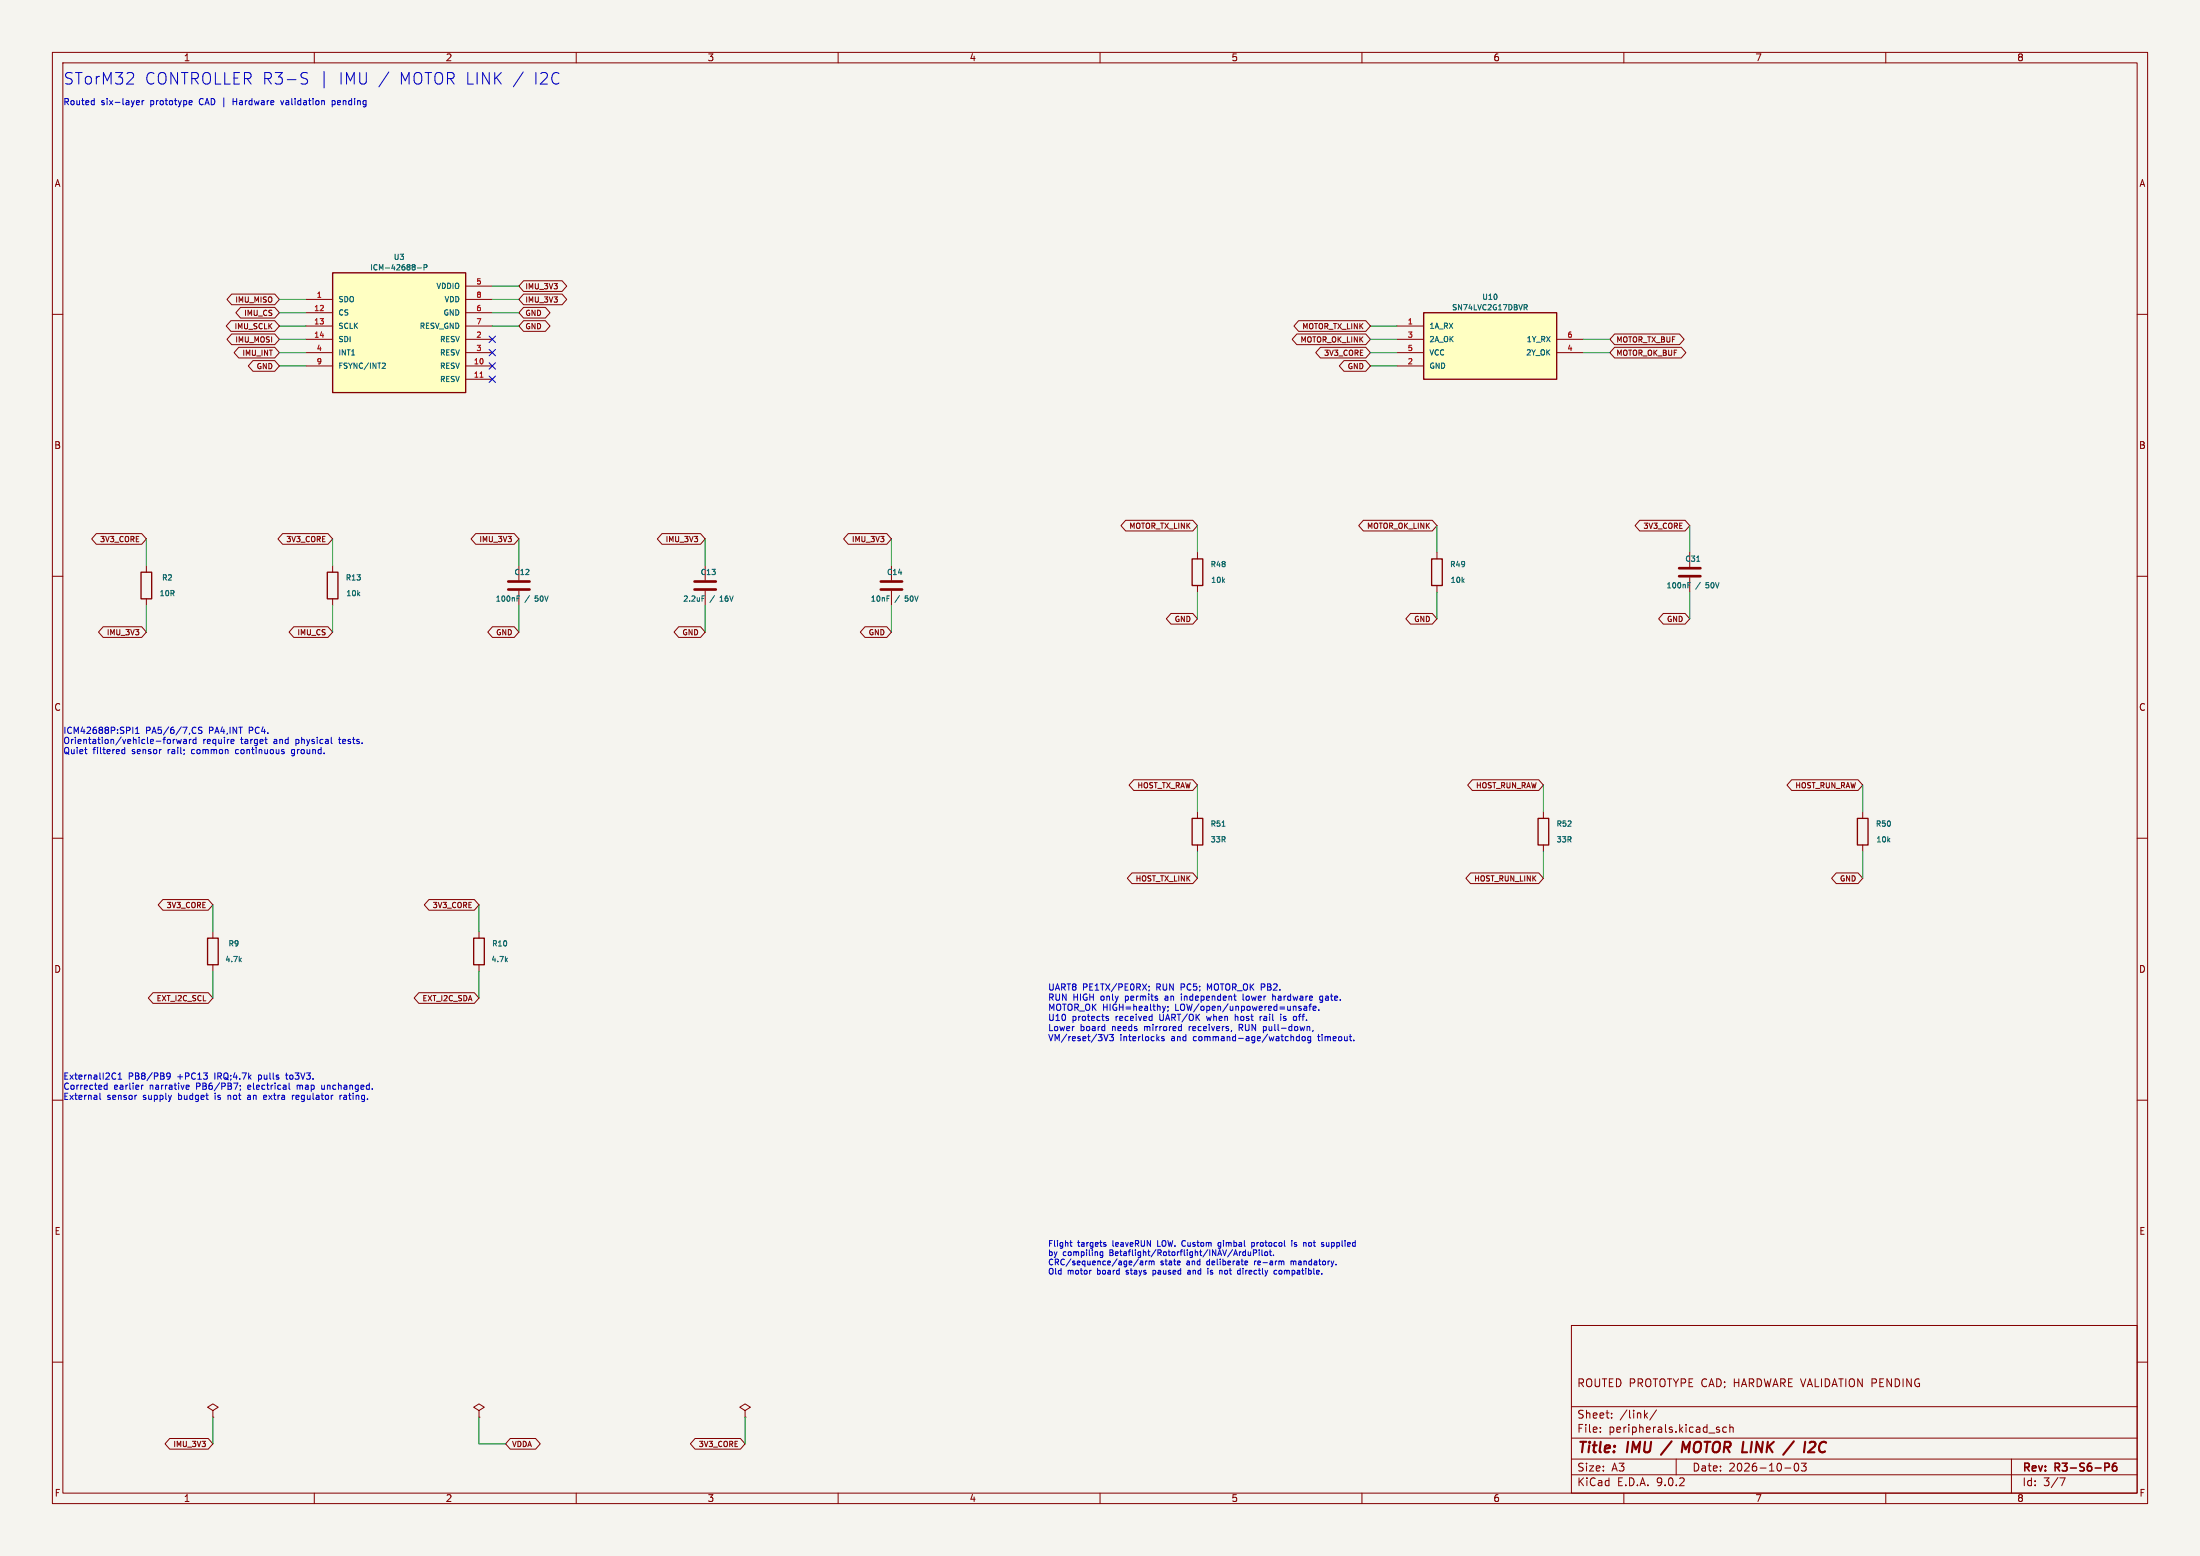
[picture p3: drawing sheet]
<svg xmlns="http://www.w3.org/2000/svg" width="420mm" height="297mm" viewBox="0 0 420 297" stroke-linecap="round" stroke-linejoin="round" font-family="sans-serif">
<path d="M0 0h420v297h-420z" fill="#f5f4ef" stroke="#f5f4ef" stroke-width=".19"/>
<g fill="none" stroke="#840000" stroke-width=".19">
<path d="M10 10h400v277h-400zM12 12h396v273h-396zM60 10v2M110 10v2M160 10v2M210 10v2M260 10v2M310 10v2M360 10v2M10 60h2M408 60h2M10 110h2"/>
<path d="M27.9 108v1.2M27.9 114.3v1.3M63.5 108v1.2M63.5 114.3v1.3M99.1 108v2.7M99.1 112.8v2.8M134.6 108v2.7M134.6 112.8v2.8M170.2 108v2.7M170.2 112.8v2.8M408 110h2M10 160h2"/>
<path d="M355.6 154.9v1.3M408 160h2M40.6 177.8v1.3M355.6 161.3v1.3M40.6 184.2v1.2M10 210h2M408 210h2M300 253h108v32h-108zM10 260h2M40.6 269.2l1.1-.6-1.1-.6-1 .6 1 .6v1.3M40.6 270.5h.1M300 278.5h108"/>
<path d="M300 274.5h108M300 268.5h108M305.5 273.2v.2M305.5 272.5v.1M307.7 270.5v.2M307.7 269.8v.1M314.1 270.1l.4 .6M314.5 269.7l-.6 .6M316.2 269.1l-1.3 1.9M320 278.5v3M327.7 272.8l.5 .2 .1 .1-.1 .2-.4 .1M327.7 272.5h.5"/>
<path d="M329.6 272.5l-.4-.1-.3 .3 .1 .6h.6M330.2 272.5l.2-.1 .4 .1 .1 .9M330.2 271.9v1.5M342.7 279.4l.2-.1a.8 .8 0 0 1 .5 .7 .8 .8 0 0 1-.5 .8l-.2-.2-.2-.4zM343.9 279.3h.9l-.5 .6 .4 .1v.6l-.2 .2-.6-.2M384 278.5v6.5M408 260h2M60 285v2M110 285v2M160 285v2M210 285v2M260 285v2"/>
<path d="M300 281.5h108M310 285v2M340.7 280.2h1.2M360 285v2M393.2 282.1h1l-.6 1.5"/>
</g>
<path d="M401.8 279.3h.6l.3 .3-.2 .4-.7 .1M404 279.3a.59 .59 0 0 0-.7 .6v.6l.1 .2 .4 .1 .2-.2 .1-.5-.1-.2h-.5l-.2 .2" fill="none" stroke="#840000" stroke-width=".3"/>
<path d="M319.1 275.1l-2 2.6M322.6 275.2l-.8 1.4-.5-1.4-.3 2M346.3 275.2l.3 .4-.2 .5-1.3 1.1h1.3M347.8 275.3a1.11 1.11 0 0 0 0 1.9" fill="none" stroke="#840000" stroke-width=".4"/>
<path d="M97 111h4.1M97 112.5h4.1M132.6 111h4.1M132.6 112.5h4.1M168.1 111h4.1M168.1 112.5h4.1" fill="none" stroke="#840000" stroke-width=".51"/>
<path d="M98.7 114.2h.3M98.7 113.7h.5M134 113.7h.5M169.3 113.7h.5M45.8 183.2l.3 .4M46.1 182.9l-.4 .4" fill="none" stroke="#006464" stroke-width=".19"/>
<path d="M26.9 109.2h2.1v5.1h-2.1zM62.5 109.2h2v5.1h-2zM354.6 156.2h2v5.1h-2zM39.6 179.1h2.1v5.1h-2.1z" fill="none" stroke="#840000" stroke-width=".25"/>
<path d="M63.5 52.1h25.4v22.8h-25.4z" fill="#ffffc2"/>
<path d="M63.5 52.1h25.4v22.8h-25.4zM273.3 106.7h2v5.1h-2zM227.6 156.2h2v5.1h-2zM293.6 156.2h2.1v5.1h-2.1zM90.4 179.1h2.1v5.1h-2.1z" fill="none" stroke="#840000" stroke-width=".25"/>
<g fill="none" stroke="#840000" stroke-width=".19">
<path d="M58.4 57.2h5.1M58.4 59.7h5.1M88.9 57.2h5.1M88.9 59.7h5.1M88.9 54.6h5.1M58.4 62.2h5.1M58.4 64.8h5.1M58.4 67.3h5.1M58.4 69.9h5.1M88.9 62.2h5.1M88.9 64.8h5.1M88.9 67.3h5.1"/>
<path d="M88.9 69.9h5.1M88.9 72.4h5.1M274.3 105.4v1.3M274.3 111.8v1.2M322.6 105.4v2.8M322.6 110.2v2.8M228.6 154.9v1.3M294.6 154.9v1.3M91.4 177.8v1.3M228.6 161.3v1.3M294.6 161.3v1.3M91.4 184.2v1.2"/>
<path d="M91.4 269.2l1.1-.6-1.1-.6-1 .6 1 .6v1.3M91.4 270.5h.1M142.2 269.2l1.1-.6-1.1-.6-1 .6 1 .6v1.3M142.2 270.5h.1"/>
</g>
<path d="M79.7 51.1h.8M80.9 51h.5l.1-.4-.6-.1v1M73.1 69.3h.4l.1 .3-.7 .7h.7M322.2 111.7h.4M322.2 111.2h.5M323.9 107.1h.6M233.3 157.7h.6M96.6 183.2l.3 .4M96.9 182.9l-.4 .4" fill="none" stroke="#006464" stroke-width=".19"/>
<path d="M91.6 72h.6" fill="none" stroke="#a90000" stroke-width=".19"/>
<path d="M320.5 108.5h4.1M320.5 110h4.1" fill="none" stroke="#840000" stroke-width=".51"/>
<path d="M271.8 59.7h25.4v12.7h-25.4z" fill="#ffffc2"/>
<path d="M271.8 59.7h25.4v12.7h-25.4zM227.6 106.7h2v5.1h-2z" fill="none" stroke="#840000" stroke-width=".25"/>
<g fill="none" stroke="#840000" stroke-width=".19">
<path d="M44.2 56.1h8.3l.8 1.1-.8 1h-8.3l-.9-1zM45.9 58.7h6.6l.8 1-.8 1h-6.6l-.9-1zM99.9 53.6h7.4l.9 1-.9 1h-7.4l-.8-1zM99.9 56.1h7.4l.9 1.1-.9 1h-7.4l-.8-1zM99.9 58.7h4.2l.9 1-.9 1h-4.2l-.8-1zM44.1 61.2h8.4l.8 1-.8 1h-8.4l-.9-1zM44.2 63.8h8.3l.8 1-.8 1h-8.3l-.9-1zM45.6 66.3h6.9l.8 1-.8 1h-6.9l-.9-1zM48.3 68.8h4.2l.8 1.1-.8 1h-4.2l-.9-1zM99.9 61.2h4.2l.9 1-.9 1h-4.2l-.8-1zM247.6 63.8h13.1l.9 1-.9 1h-13.1l-.9-1zM247.9 61.2h12.8l.9 1-.9 1h-12.8l-.9-1z"/>
<path d="M252.1 66.3h8.6l.9 1-.9 1h-8.6l-.9-1zM256.6 68.8h4.1l.9 1.1-.9 1h-4.1l-.9-1zM266.7 62.2h5.1M266.7 64.8h5.1M266.7 67.3h5.1M266.7 69.9h5.1M297.2 64.8h5.1M297.2 67.3h5.1M308.2 63.8h12.4l.9 1-.9 1h-12.4l-.9-1zM308.2 66.3h12.8l.8 1-.8 1h-12.8l-.9-1zM214.9 99.3h12.8l.9 1-.9 1h-12.8l-.9-1zM260.3 99.3h13.1l.9 1-.9 1h-13.1l-.9-1z"/>
<path d="M313 99.3h8.7l.9 1-.9 1h-8.7l-.9-1zM18.4 101.9h8.7l.8 1-.8 1h-8.7l-.9-1zM19.7 119.6h7.4l.8 1.1-.8 1h-7.4l-.9-1zM53.9 101.9h8.7l.9 1-.9 1h-8.7l-.8-1zM56.1 119.6h6.5l.9 1.1-.9 1h-6.5l-.9-1zM90.8 101.9h7.4l.9 1-.9 1h-7.4l-.9-1zM94 119.6h4.2l.9 1.1-.9 1h-4.2l-.9-1zM126.4 101.9h7.3l.9 1-.9 1h-7.3l-.9-1zM129.6 119.6h4.1l.9 1.1-.9 1h-4.1l-.9-1zM161.9 101.9h7.4l.9 1-.9 1h-7.4l-.9-1zM165.1 119.6h4.2l.9 1.1-.9 1h-4.2l-.9-1zM223.5 117.1h4.2l.9 1-.9 1h-4.2l-.8-1z"/>
<path d="M228.6 105.4v1.3M228.6 111.8v1.2M269.3 117.1h4.1l.9 1-.9 1h-4.1l-.9-1zM317.5 117.1h4.2l.9 1-.9 1h-4.2l-.9-1zM216.4 148.8h11.3l.9 1.1-.9 1h-11.3l-.9-1zM281.1 148.8h12.7l.8 1.1-.8 1h-12.7l-.9-1zM342 148.8h12.7l.9 1.1-.9 1h-12.7l-.9-1zM31.1 171.7h8.7l.8 1-.8 1h-8.7l-.9-1zM81.9 171.7h8.7l.8 1-.8 1h-8.7l-.9-1zM216.1 166.6h11.6l.9 1-.9 1.1h-11.6l-.9-1.1zM280.7 166.6h13.1l.8 1-.8 1.1h-13.1l-.9-1.1zM350.5 166.6h4.2l.9 1-.9 1.1h-4.2l-.8-1.1z"/>
<path d="M29.2 189.5h10.6l.8 1-.8 1h-10.6l-.9-1zM80 189.5h10.6l.8 1-.8 1h-10.6l-.9-1zM32.4 274.6h7.4l.8 1-.8 1h-7.4l-.9-1zM97.4 274.6h4.8l.9 1-.9 1h-4.8l-.9-1zM132.7 274.6h8.7l.8 1-.8 1h-8.7l-.9-1z"/>
</g>
<path d="M291 58.1h.4l.1 .2-.1 .3-.4 .1M291.2 58.7l.3 .5" fill="none" stroke="#006464" stroke-width=".19"/>
<g fill="none" stroke="#009600" stroke-width=".19">
<path d="M53.3 57.2h5.1M53.3 59.7h5.1M94 57.2h5.1M94 59.7h5.1M94 54.6h5.1M53.3 67.3h5.1M53.3 62.2h5.1M53.3 64.8h5.1M53.3 69.9h5.1M94 62.2h5.1M261.6 67.3h5.1M261.6 62.2h5.1"/>
<path d="M261.6 64.8h5.1M261.6 69.9h5.1M302.3 67.3h5M302.3 64.8h5M27.9 102.9v5.1M27.9 115.6v5.1M63.5 102.9v5.1M63.5 115.6v5.1M99.1 102.9v5.1M99.1 115.6v5.1M134.6 102.9v5.1M134.6 115.6v5.1"/>
<path d="M170.2 102.9v5.1M170.2 115.6v5.1M228.6 100.3v5.1M228.6 113v5.1M274.3 100.3v5.1M274.3 113v5.1M322.6 100.3v5.1M322.6 113v5.1M228.6 149.9v5M294.6 149.9v5M355.6 149.9v5M40.6 172.7v5.1"/>
<path d="M91.4 172.7v5.1M228.6 162.6v5M294.6 162.6v5M355.6 162.6v5M40.6 185.4v5.1M91.4 185.4v5.1M40.6 270.5v5.1M91.4 270.5v5.1h5.1M142.2 270.5v5.1"/>
</g>
<path d="M93.4 64.2l1.2 1.2M93.4 66.7l1.2 1.2M93.4 69.2l1.2 1.3M93.4 71.8l1.2 1.2M94.6 64.2l-1.2 1.2M94.6 66.7l-1.2 1.2M94.6 69.2l-1.2 1.3M94.6 71.8l-1.2 1.2" fill="none" stroke="#000084" stroke-width=".19"/>
<g fill="none" stroke="#0000c2" stroke-width=".19">
<path d="M17.9 19.2l.1 .1M18 18.8v1.2M18 19.9l-.1 .1M26.1 19.9h.5M26.1 19.3l.3-.1 .2 .3-.6 .1M27.1 19.2v.8M27.5 19.2l-.4 .2M36.3 19.2l.3 .1 .1 .2-.6 .1M36.6 19.9l-.3 .1M44.5 18.8v1.2M44.5 19.4h.7M53.6 19.2l.3 .8 .3-.8"/>
<path d="M57.7 14.8l.2 .1a.81 .81 0 0 1 .8 .5 .56 .56 0 0 1-.4 .6h-.5M57.7 14l.2-.2 .8 .2M61.9 13.6v3.2M63.4 19.3l.4-.1 .2 .2-.1 .5h-.5M63.4 19.2v1.2M74.2 13.7l-1.9 2.9M99.9 13.7l-1.9 2.9M25.4 138.8v1.2M25.9 140h.7M25.9 139.1l.3-.3v1.2M36.9 138.9h.5M37.4 139.9h-.5"/>
<path d="M38.6 138.9l-.5-.1-.2 .2 .1 .3 .5 .2v.4l-.2 .1-.4-.1M16.2 143.1h.4M16.5 143.9h.1M23.2 143.6l.3 .3 .3-.1M23.8 143.1h-.3l-.3 .2M23.8 142.7v1.2M32.4 141.2l.2 .2-.2 .5M33.1 141.1v.8M33.2 141.2l-.1 .2M33.7 141.1l.2 .8 .3-.5 .2 .5 .2-.8M35.5 141.2l.1 .7M35.6 141.4l-.6 .2 .2 .3h.4"/>
<path d="M36.2 141.1v.8M36.3 141.2l-.1 .2M36.6 143.2v.5M37.4 141.2l-.3-.1-.3 .3 .2 .5h.4M37.4 140.7v1.2M44.6 141.9h-.3M44.6 141.2l.1 .2-.6 .1M45.4 143.1h-.3l-.1 .2v.4l.4 .2M50.6 141.1h.4M50.9 141.9h.1M55.7 144.2h.4M56.1 143.1h-.3l-.2 .2 .1 .4 .4 .2"/>
<path d="M64.6 141.1h.5M64.8 140.7v1.1l.2 .1M210.7 197.5l.4 1.2 .4-1.2M211.1 194.2l.5 .4-.1 .2-.4-.1M211.8 197.5h.8l-.4 .4 .3 .1v.5l-.2 .2-.5-.2M218.1 187.8l.8 1.2M218.9 187.8l-.8 1.2M219.4 188.3v.1M219.4 188.9l-.1 .3M219.9 193.6v1.2M219.9 194.7l-.1 .1M221.9 192.1l.3 .8"/>
<path d="M222.2 192.9l-.3 .4M222.2 197.9h-.3l-.1 .1v.2l.4 .1v.3h-.4M222.4 190.5v.4M222.5 192.1l-.3 .8M223 192.1v.1M223 192.8l-.1 .2M225.4 195.9l.1 .1M225.5 190.1v.8M225.5 195.5v1.2M225.5 196.7h-.1M227 195.9v.8M227.1 196l-.1 .2"/>
<path d="M230.3 194l.3 .8M230.9 188.7l-.4-.9v1.2M235.8 193.6v1.2M235.9 190.9h.1M236.6 195.5v1.2M236.6 196.2h.4M237.3 189.7v1.1l.2 .1M240.6 194v.8M240.6 194.1v.1M241.3 195.9l.3 .1M241.6 196.7h-.3M243 189.7v1.2"/>
<path d="M243 190.2h.1M243.4 190.2l.1 .7M244.5 194v.8M245 194.7l.4 .1M245 194.2l.2 .2M247 198v.7M247.5 194.1v.5l-.2 .2M247.5 198v.5l.5 .1M248 197.5v1.2M248.1 192.5h.3v.2l-.4 .2M248.1 192.1h.3M248.6 198v.4l.2 .3 .3-.2v-.5"/>
<path d="M249 192.1h.4l.1 .8M249.5 192.3l-.6 .3 .2 .3 .4-.1M249.7 198v.5l.5 .1M249.9 192.1h.4M250 191.8v1.1M250.1 197.9h.1M250.2 197.9v.9l-.2 .3-.3-.1M250.7 192.5l.5-.2v-.2h-.4l-.1 .1v.6h.5M250.7 196.7l-.1 .2M251.5 197.9h.5M251.8 192.7v.2M252.5 190.2l-.3-.1-.3 .3 .1 .5h.5"/>
<path d="M252.5 190.1v1l-.2 .2h-.3M19.1 208.7v1l.1 .2M20.4 206.7v1.2M20.4 207.2l-.3-.1-.2 .3 .1 .5h.4M21.9 204.8l.2 .1M22.1 205.9l-.2 .1M22.6 206h.6M22.6 205.1l.3-.3v1.2M26 209.1h.1M27 207.1v.8M27.4 207.1l-.4 .3M32.5 205.3l-.2 .2h-.4l-.1-.2 .1-.4 .4-.1 .2 .2-.1 .7-.1 .2-.4 .1"/>
<path d="M35.7 207.1l.3 .1 .1 .2-.6 .1M36 207.9h-.3M41.1 209.1v.8M43.5 209.1v.8M43.6 209.1l-.1 .1M45.9 207.2v.1M45.9 207.9l-.1 .2M47.3 209.1h.5M47.4 207.2v.7M47.7 209.4h-.3l-.2 .2 .1 .2 .4 .1M47.9 207.4l-.6 .1M50.5 209.1h.3l.1 .2-.6 .2"/>
<path d="M50.8 209.8l-.3 .1M54.5 205.2h.5M54.7 204.8v1l.1 .2M55.2 206.7v1.1l.2 .1M55.8 209.1v.8M56.2 209.1l-.4 .2M56.7 207.1v.8M56.9 209.1l-.4 .1 .1 .6 .3 .1M57.1 209.3l-.6 .2M57.1 207.1l-.4 .1M61.4 207.1l.1 .8h.4M64.9 209.1v.8"/>
<path d="M65 209.2l-.1 .1M66 209.4h-.2l-.2 .2v.2l.4 .1M204.2 237.2h.5M204.4 236.8v.9l.3 .2M210 239.1l.1 .5h.4M210.5 238.9v.9l-.2 .2h-.2M210.8 237.2h.3M210.8 237.5l.3 .1 .1 .1-.4 .2M232.6 238.2h.3M232.9 237.2l-.4 .2 .1 .4 .3 .1M237.2 239.5l.2 .2 .4-.1M237.8 238.6v1.1"/>
<path d="M238.3 238.9v.7h.5M238.8 238.9v.8M239 237.2h.3l.2 .2-.1 .4h-.4M239 237.2v1.1M239.3 239.1h.4M239.7 238.6h-.4v1.1M240.4 238.9v.8M240.9 238.6v.9l.2 .2M241.4 239.1v.4l.2 .2 .4-.1v-.5M242.5 238.6v.9l.2 .2M243.1 239.6v.1M246.6 236.8v.1"/>
<path d="M246.6 237.2v.7M247.1 237.8h.4M247.5 237.2h-.3l-.1 .1v.2l.4 .1M250 237.2l-.2 .2v.3l.2 .2M253.2 237.2l.1 .6h.3M217.3 240.3l-.9 1.4M218.2 240.9v.5M218.2 241l-.6 .2 .2 .2h.4M218.7 240.7v.7M219.4 240.7v.7M219.8 240.9v.5M220.1 242.5v1.1"/>
<path d="M220.1 243.2h.3M220.3 240.9v.5M220.4 242.5h-.3M226.8 242.5h.4M227.1 242.8l-.4 .1 .1 .3h.3M231.1 243.2h.3M231.2 242.5l-.1 .1 .1 .2M233.2 242.5l.1 .1v.6M237.3 242.5v.7M237.8 240.7l.3 .1 .1 .2-.5 .1M238.1 241.4h-.3M239.5 240.7v.7"/>
<path d="M239.7 240.7l-.2 .2M243.7 242.5h-.3l-.2 .2 .1 .5h.4M244.6 242.5h-.2l-.2 .2 .1 .5h.3M244.9 240.7l.2 .2v.5M246.5 240.7v.7M246.9 240.8h-.4"/>
</g>
<g font-size="3.1" fill="#0000c2">
<text x="12" y="16.4">STorM32</text>
<text x="27.5" y="16.4">CONTROLLER R3-S</text>
<text x="64.6" y="16.4">IMU /</text>
<text x="76.1" y="16.4">MOTOR LINK</text>
<text x="101.8" y="16.4">I2C</text>
</g>
<g font-size="2.8" fill="#840000">
<text x="301" y="277.9">Title:</text>
<text x="310.6" y="277.9">IMU</text>
<text x="322.7" y="277.9">MOTOR LINK</text>
<text x="344" y="277.9">/</text>
<text x="348.5" y="277.9">I2C</text>
</g>
<g font-size="2.1" fill="#840000">
<text x="301" y="265">ROUTED PROTOTYPE CAD; HARDWARE VALIDATION PENDING</text>
<text x="301" y="273.7">File:</text>
<text x="301" y="271">Sheet:</text>
<text x="307.1" y="273.7">peripherals.kicad_sch</text>
<text x="309.2" y="271">/link/</text>
<text x="301" y="281.1">Size:</text>
<text x="307.6" y="281.1">A3</text>
<text x="323" y="281.1">Date:</text>
<text x="330" y="281.1">2026-10-03</text>
<text x="386" y="281.3">Rev:</text>
<text x="392.4" y="281.3">R3-S6-P6</text>
<text x="301" y="283.9">KiCad</text>
<text x="308.7" y="283.9">E.D.A.</text>
<text x="316.3" y="283.9">9.0.2</text>
<text x="386" y="283.9">Id:</text>
<text x="390.1" y="283.9">3/7</text>
</g>
<g font-size="1.8" fill="#840000">
<text x="35" y="11.9">1</text>
<text x="85" y="11.9">2</text>
<text x="135" y="11.9">3</text>
<text x="185" y="11.9">4</text>
<text x="235" y="11.9">5</text>
<text x="285" y="11.9">6</text>
<text x="335" y="11.9">7</text>
<text x="385" y="11.9">8</text>
<text x="10.3" y="35.9">A</text>
<text x="408.3" y="35.9">A</text>
<text x="10.3" y="85.9">B</text>
<text x="408.2" y="85.9">B</text>
<text x="10.3" y="135.9">C</text>
<text x="408.2" y="135.9">C</text>
<text x="10.3" y="185.9">D</text>
<text x="408.2" y="185.9">D</text>
<text x="10.3" y="235.9">E</text>
<text x="408.3" y="235.9">E</text>
<text x="10.3" y="285.9">F</text>
<text x="35" y="286.9">1</text>
<text x="85" y="286.9">2</text>
<text x="135" y="286.9">3</text>
<text x="185" y="286.9">4</text>
<text x="235" y="286.9">5</text>
<text x="285" y="286.9">6</text>
<text x="335" y="286.9">7</text>
<text x="385" y="286.9">8</text>
<text x="408.3" y="285.9">F</text>
</g>
<g font-size="1.7" fill="#0000c2">
<text x="12" y="20.4">Routed</text>
<text x="19.3" y="20.4">six-layer</text>
<text x="28.8" y="20.4">prototype</text>
<text x="38.4" y="20.4">CAD |</text>
<text x="45.2" y="20.4">Hardware</text>
<text x="54.6" y="20.4">validation</text>
<text x="64.5" y="20.4">pending</text>
<text x="12" y="140.4">ICM42688P:SPI1</text>
<text x="12" y="142.3">Orientation/vehicle-forward</text>
<text x="27.8" y="140.4">PA5/6/7,CS</text>
<text x="38.7" y="142.3">require</text>
<text x="40" y="140.4">PA4,INT</text>
<text x="46.1" y="142.3">target</text>
<text x="47.9" y="140.4">PC4.</text>
<text x="52.6" y="142.3">and</text>
<text x="57" y="142.3">physical</text>
<text x="65.5" y="142.3">tests.</text>
<text x="12" y="144.3">Quiet</text>
<text x="17.8" y="144.3">filtered</text>
<text x="25.3" y="144.3">sensor</text>
<text x="32.4" y="144.3">rail;</text>
<text x="37.1" y="144.3">common</text>
<text x="45.7" y="144.3">continuous</text>
<text x="56.6" y="144.3">ground.</text>
<text x="200" y="189.4">UART8</text>
<text x="200" y="191.3">RUN</text>
<text x="204.8" y="191.3">HIGH</text>
<text x="206.7" y="189.4">PE1TX/PE0RX;</text>
<text x="210.3" y="191.3">only</text>
<text x="215.1" y="191.3">permits</text>
<text x="220.9" y="189.4">RUN</text>
<text x="222.9" y="191.3">an</text>
<text x="225.7" y="189.4">PC5;</text>
<text x="226.2" y="191.3">independent</text>
<text x="231" y="189.4">MOTOR_OK PB2.</text>
<text x="238.2" y="191.3">lower</text>
<text x="244.1" y="191.3">hardware</text>
<text x="253.3" y="191.3">gate.</text>
<text x="200" y="193.3">MOTOR_OK HIGH=healthy;</text>
<text x="200" y="195.2">U10</text>
<text x="200" y="197.1">Lower</text>
<text x="204.7" y="195.2">protects</text>
<text x="206.2" y="197.1">board</text>
<text x="212.4" y="197.1">needs</text>
<text x="213.1" y="195.2">received</text>
<text x="218.8" y="197.1">mirrored</text>
<text x="221.7" y="195.2">UART/OK</text>
<text x="224.5" y="193.3">LOW/open/unpowered=unsafe.</text>
<text x="227.5" y="197.1">receivers,</text>
<text x="230.9" y="195.2">when</text>
<text x="236.5" y="195.2">host</text>
<text x="237.3" y="197.1">RUN</text>
<text x="241.5" y="195.2">rail</text>
<text x="242.1" y="197.1">pull-down,</text>
<text x="245.6" y="195.2">is</text>
<text x="248.3" y="195.2">off.</text>
<text x="200" y="199.1">VM/reset/3V3</text>
<text x="213.8" y="199.1">interlocks</text>
<text x="223.7" y="199.1">and</text>
<text x="228.1" y="199.1">command-age/watchdog</text>
<text x="252.2" y="199.1">timeout.</text>
<text x="12" y="206.4">ExternalI2C1</text>
<text x="12" y="208.3">Corrected</text>
<text x="21.8" y="208.3">earlier</text>
<text x="24.5" y="206.4">PB8/PB9</text>
<text x="28.7" y="208.3">narrative</text>
<text x="34" y="206.4">+PC13</text>
<text x="37.8" y="208.3">PB6/PB7;</text>
<text x="41.3" y="206.4">IRQ;4.7k</text>
<text x="47.8" y="208.3">electrical</text>
<text x="49.8" y="206.4">pulls</text>
<text x="55.4" y="206.4">to3V3.</text>
<text x="57.4" y="208.3">map</text>
<text x="62.3" y="208.3">unchanged.</text>
<text x="12" y="210.3">External</text>
<text x="20.4" y="210.3">sensor</text>
<text x="27.5" y="210.3">supply</text>
<text x="34.4" y="210.3">budget</text>
<text x="41.6" y="210.3">is</text>
<text x="44.2" y="210.3">not</text>
<text x="48.2" y="210.3">an</text>
<text x="51.5" y="210.3">extra</text>
<text x="57.2" y="210.3">regulator</text>
<text x="66.5" y="210.3">rating.</text>
</g>
<g font-size="1.5" fill="#0000c2">
<text x="200" y="238.3">Flight</text>
<text x="205.7" y="238.3">targets</text>
<text x="212.6" y="238.3">leaveRUN</text>
<text x="221.3" y="238.3">LOW. Custom</text>
<text x="233.4" y="238.3">gimbal</text>
<text x="240" y="238.3">protocol</text>
<text x="247.9" y="238.3">is</text>
<text x="250.4" y="238.3">not</text>
<text x="254.1" y="238.3">supplied</text>
<text x="200" y="240.1">by</text>
<text x="200" y="241.8">CRC/sequence/age/arm</text>
<text x="200" y="243.6">Old</text>
<text x="202.9" y="240.1">compiling</text>
<text x="203.8" y="243.6">motor</text>
<text x="209.6" y="243.6">board</text>
<text x="212" y="240.1">Betaflight/Rotorflight/INAV/ArduPilot.</text>
<text x="215.4" y="243.6">stays</text>
<text x="220.7" y="243.6">paused</text>
<text x="221.6" y="241.8">state</text>
<text x="226.7" y="241.8">and</text>
<text x="227.6" y="243.6">and</text>
<text x="230.8" y="241.8">deliberate</text>
<text x="231.6" y="243.6">is</text>
<text x="234.1" y="243.6">not</text>
<text x="237.8" y="243.6">directly</text>
<text x="240.1" y="241.8">re-arm</text>
<text x="245" y="243.6">compatible.</text>
<text x="247.3" y="241.8">mandatory.</text>
</g>
<g font-size="1.4" fill="#006464">
<text x="70.6" y="51.8">ICM-42688-P</text>
<text x="75.1" y="49.8">U3</text>
<text x="64.5" y="57.9">SDO</text>
<text x="83.2" y="55.3">VDDIO</text>
<text x="84.7" y="57.9">VDD</text>
<text x="277.1" y="59.4">SN74LVC2G17DBVR</text>
<text x="282.9" y="57.4">U10</text>
<text x="64.5" y="60.4">CS</text>
<text x="64.5" y="63">SCLK</text>
<text x="64.5" y="65.5">SDI</text>
<text x="80" y="63">RESV_GND</text>
<text x="83.9" y="65.5">RESV</text>
<text x="84.5" y="60.4">GND</text>
<text x="272.8" y="63">1A_RX</text>
<text x="272.8" y="65.5">2A_OK</text>
<text x="291.3" y="65.5">1Y_RX</text>
<text x="64.5" y="68">INT1</text>
<text x="64.5" y="70.6">FSYNC/INT2</text>
<text x="83.9" y="68">RESV</text>
<text x="83.9" y="70.6">RESV</text>
<text x="272.8" y="68">VCC</text>
<text x="272.8" y="70.6">GND</text>
<text x="291.2" y="68">2Y_OK</text>
<text x="83.9" y="73.1">RESV</text>
<text x="321.6" y="107.4">C31</text>
<text x="30.3" y="114">10R</text>
<text x="30.8" y="111">R2</text>
<text x="65.9" y="111">R13</text>
<text x="66" y="114">10k</text>
<text x="98.1" y="110">C12</text>
<text x="133.7" y="110">C13</text>
<text x="169.2" y="110">C14</text>
<text x="231" y="108.5">R48</text>
<text x="231.1" y="111.5">10k</text>
<text x="276.7" y="108.5">R49</text>
<text x="276.8" y="111.5">10k</text>
<text x="318" y="112.5">100nF</text>
<text x="323.8" y="112.5">/</text>
<text x="325.8" y="112.5">50V</text>
<text x="94.5" y="115">100nF</text>
<text x="100.2" y="115">/</text>
<text x="102.3" y="115">50V</text>
<text x="130.3" y="115">2.2uF</text>
<text x="135.6" y="115">/</text>
<text x="137.6" y="115">16V</text>
<text x="166.1" y="115">10nF</text>
<text x="170.9" y="115">/</text>
<text x="173" y="115">50V</text>
<text x="231" y="158">R51</text>
<text x="231" y="161">33R</text>
<text x="297" y="158">R52</text>
<text x="297" y="161">33R</text>
<text x="358" y="158">R50</text>
<text x="358.1" y="161">10k</text>
<text x="42.9" y="183.8">4.7k</text>
<text x="43.5" y="180.8">R9</text>
<text x="93.7" y="183.8">4.7k</text>
<text x="93.8" y="180.8">R10</text>
</g>
<g font-size="1.4" fill="#840000">
<text x="44.8" y="58">IMU_MISO</text>
<text x="100.2" y="55.4">IMU_3V3</text>
<text x="100.2" y="58">IMU_3V3</text>
<text x="44.6" y="63">IMU_SCLK</text>
<text x="44.8" y="65.6">IMU_MOSI</text>
<text x="46.5" y="60.5">IMU_CS</text>
<text x="100.2" y="60.5">GND</text>
<text x="100.2" y="63">GND</text>
<text x="248.1" y="65.6">MOTOR_OK_LINK</text>
<text x="248.5" y="63">MOTOR_TX_LINK</text>
<text x="308.5" y="65.6">MOTOR_TX_BUF</text>
<text x="46.1" y="68.1">IMU_INT</text>
<text x="48.8" y="70.7">GND</text>
<text x="252.6" y="68.1">3V3_CORE</text>
<text x="257.1" y="70.7">GND</text>
<text x="308.5" y="68.1">MOTOR_OK_BUF</text>
<text x="215.4" y="101.1">MOTOR_TX_LINK</text>
<text x="260.8" y="101.1">MOTOR_OK_LINK</text>
<text x="313.6" y="101.1">3V3_CORE</text>
<text x="18.9" y="103.7">3V3_CORE</text>
<text x="54.5" y="103.7">3V3_CORE</text>
<text x="91.4" y="103.7">IMU_3V3</text>
<text x="126.9" y="103.7">IMU_3V3</text>
<text x="162.5" y="103.7">IMU_3V3</text>
<text x="224.1" y="118.9">GND</text>
<text x="269.8" y="118.9">GND</text>
<text x="318.1" y="118.9">GND</text>
<text x="20.3" y="121.5">IMU_3V3</text>
<text x="56.6" y="121.5">IMU_CS</text>
<text x="94.6" y="121.5">GND</text>
<text x="130.1" y="121.5">GND</text>
<text x="165.7" y="121.5">GND</text>
<text x="217" y="150.7">HOST_TX_RAW</text>
<text x="281.6" y="150.7">HOST_RUN_RAW</text>
<text x="342.6" y="150.7">HOST_RUN_RAW</text>
<text x="31.6" y="173.5">3V3_CORE</text>
<text x="82.4" y="173.5">3V3_CORE</text>
<text x="216.7" y="168.4">HOST_TX_LINK</text>
<text x="281.3" y="168.4">HOST_RUN_LINK</text>
<text x="351.1" y="168.4">GND</text>
<text x="29.8" y="191.3">EXT_I2C_SCL</text>
<text x="80.5" y="191.3">EXT_I2C_SDA</text>
<text x="33" y="276.4">IMU_3V3</text>
<text x="97.7" y="276.4">VDDA</text>
<text x="133.2" y="276.4">3V3_CORE</text>
</g>
<g font-size="1.4" fill="#a90000">
<text x="59.9" y="59.4">12</text>
<text x="60.3" y="56.9">1</text>
<text x="90.8" y="54.4">5</text>
<text x="90.8" y="56.9">8</text>
<text x="90.8" y="59.4">6</text>
<text x="59.9" y="62">13</text>
<text x="59.9" y="64.5">14</text>
<text x="90.8" y="62">7</text>
<text x="90.8" y="64.5">2</text>
<text x="268.6" y="62">1</text>
<text x="268.6" y="64.5">3</text>
<text x="299.1" y="64.5">6</text>
<text x="60.3" y="67.1">4</text>
<text x="60.3" y="69.6">9</text>
<text x="90.3" y="69.6">10</text>
<text x="90.8" y="67.1">3</text>
<text x="268.6" y="67.1">5</text>
<text x="268.6" y="69.6">2</text>
<text x="299.1" y="67.1">4</text>
<text x="90.3" y="72.1">11</text>
</g>
</svg>
